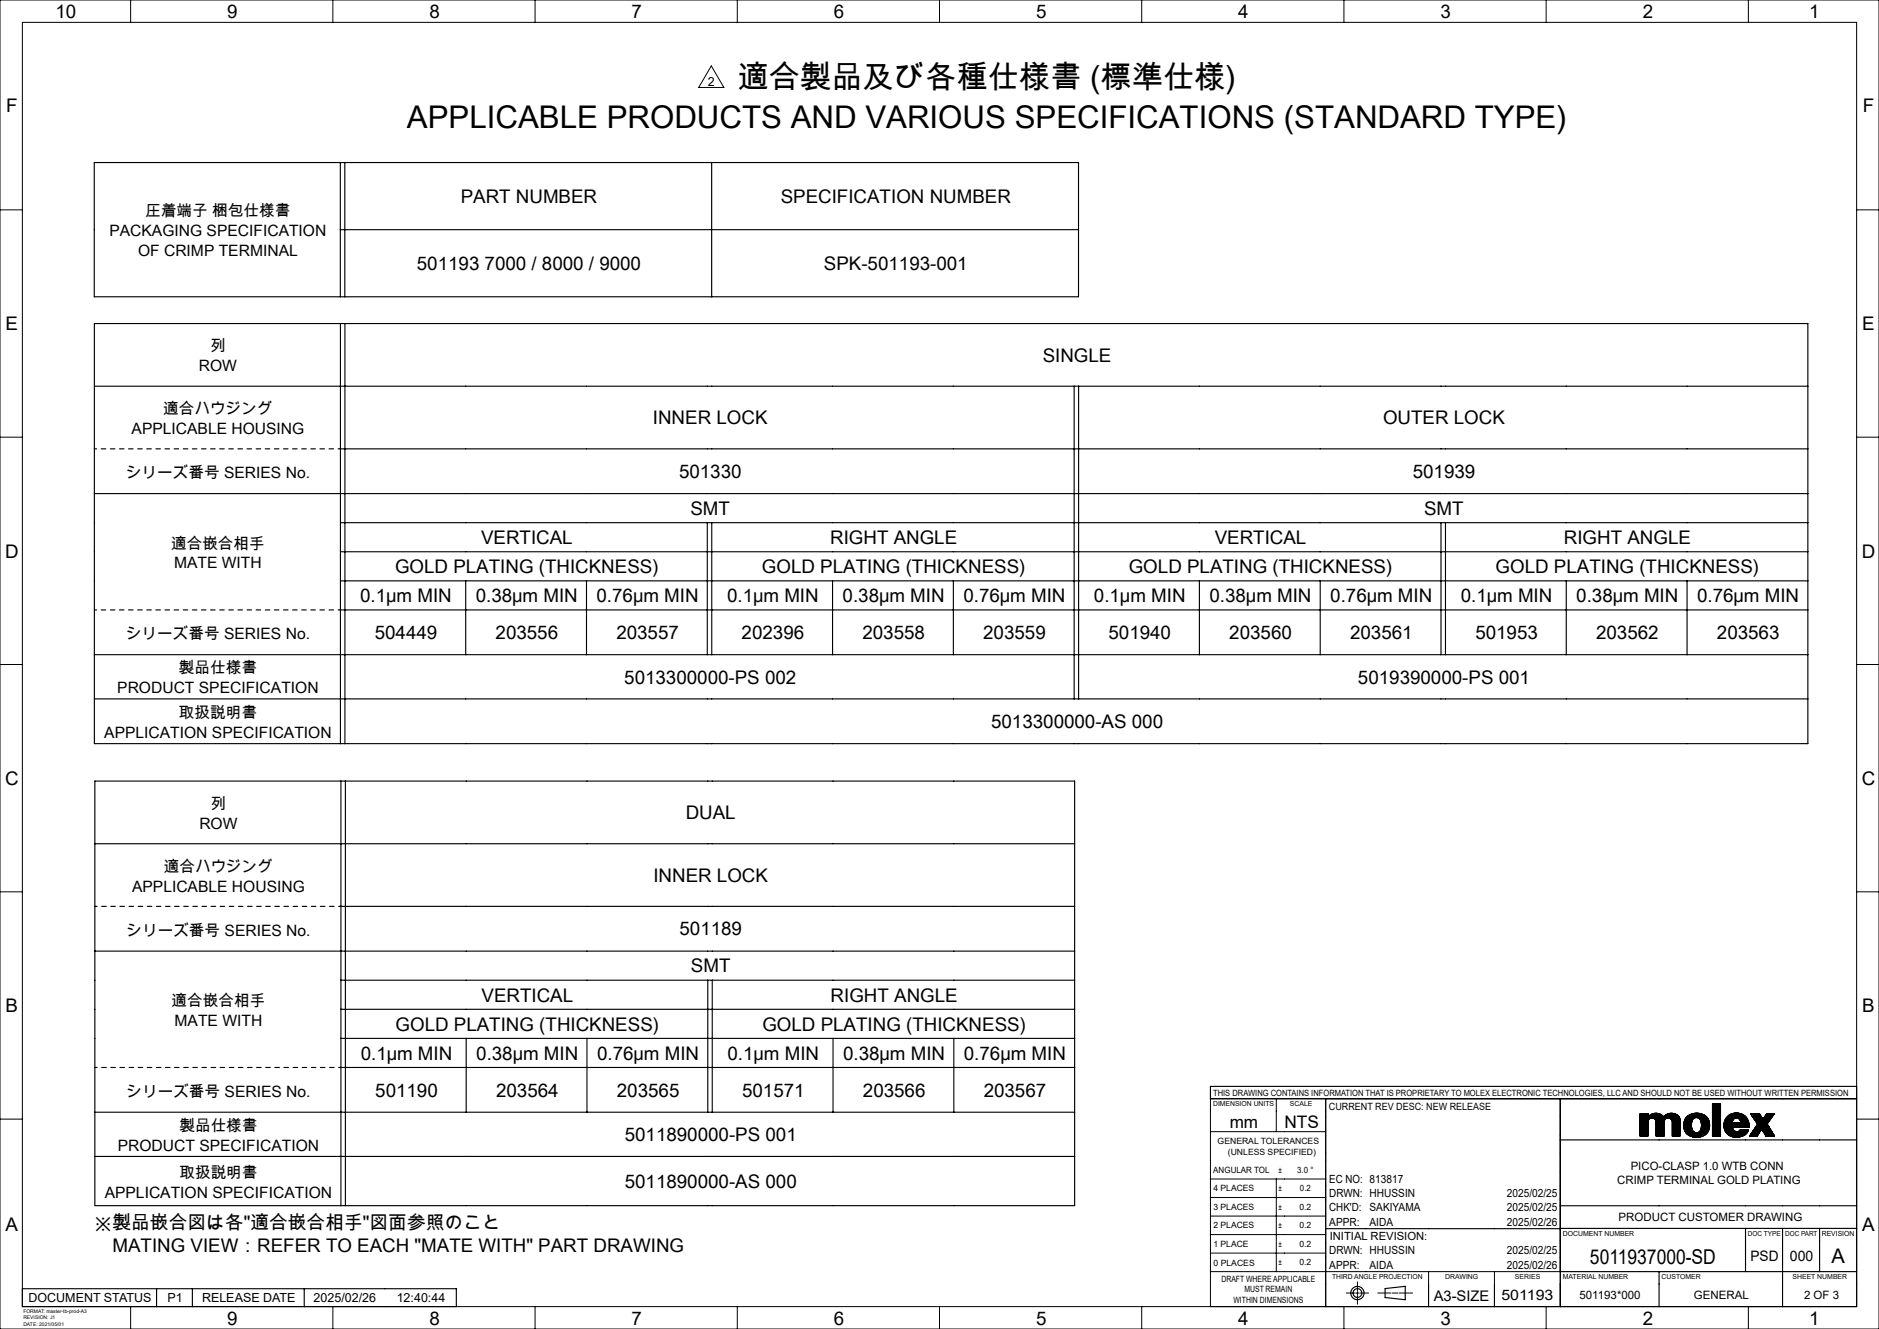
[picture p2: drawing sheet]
<svg xmlns="http://www.w3.org/2000/svg" width="420mm" height="297mm" viewBox="0 0 420 297" stroke-linecap="round" stroke-linejoin="round" font-family="sans-serif">
<g fill="none" stroke="#000" stroke-width=".22">
<path d="M0 0h420v297h-420zM5 5h410v287h-410zM29.2 0v5M74.4 0v5M119.6 0v5M159 14.7l2.8 4.8h-5.6zM164.8 0v5M210 0v5M255.2 0v5M300.4 0v5M345.6 0v5M390.8 0v5"/>
<path d="M0 46.9h5M415 46.9h5M0 97.7h5M415 97.7h5M0 148.5h5M415 148.5h5M0 199.3h5M415 199.3h5M0 250.1h5M270.6 252.9h25.7M285.3 245.5v7.4M366.6 248.9h1.8"/>
<path d="M366.6 248.9v5M366.6 248.9h.1M366.7 248.9l-.1 .1M366.8 248.9l-.2 .2M366.9 248.9l-.3 .3M367 248.9l-.4 .4M367.1 248.9l-.5 .5M367.2 248.9l-.6 .6M367.3 248.9l-.7 .7M367.4 248.9l-.8 .8M367.5 248.9l-.9 .9M367.6 248.9l-1 1"/>
<path d="M367.7 248.9l-1.1 1.1M367.8 248.9l-1.2 1.2M367.9 248.9l-1.3 1.3M368 248.9l-1.4 1.4M368.2 248.9l-1.6 1.6M368.3 248.9l-1.7 1.7M368.4 250.7a.89 .89 0 0 1 .9-.9 .89 .89 0 0 1 .9 .9v3.2M368.4 253.4l-.5 .5M368.4 253.3l-.6 .6M368.4 253.2l-.7 .7M368.4 253.2l-.8 .7M368.4 253l-.9 .9"/>
<path d="M368.4 252.9l-1 1M368.4 252.8l-1.1 1.1M368.4 252.7l-1.2 1.2M368.4 252.6l-1.3 1.3M368.4 252.5l-1.4 1.4M368.4 252.4l-1.5 1.5M368.4 252.3l-1.6 1.6M368.4 252.2l-1.7 1.7M368.4 252.1l-1.8 1.8M368.4 252l-1.8 1.9M368.4 252l-1.8 1.8M368.4 251.9l-1.8 1.8"/>
<path d="M368.4 251.8l-1.8 1.8M368.4 251.7l-1.8 1.8M368.4 251.5l-1.8 1.9M368.4 251.5l-1.8 1.8M368.4 251.4l-1.8 1.8M368.4 251.3l-1.8 1.9M368.4 251.2l-1.8 1.8M368.4 251.1l-1.8 1.8M368.4 251l-1.8 1.8M368.4 250.9l-1.8 1.8M368.4 250.8l-1.8 1.9M368.4 250.8l-1.8 1.8"/>
<path d="M368.4 250.7l-1.8 1.8M368.4 253.8l-.1 .1M368.4 253.7l-.2 .2M368.4 253.6l-.3 .3M368.4 253.5l-.4 .4M368.4 250.7v3.2h-1.8M368.4 248.9v.7a2.29 2.29 0 0 1 3.5 0 2.3 2.3 0 0 1 3.3-.2M368.4 249.5l-1.8 1.8M368.4 249.4l-1.8 1.8M368.4 249.3l-1.8 1.9M368.4 249.3l-1.8 1.8M368.4 249.2l-1.8 1.8"/>
<path d="M368.4 249.1l-1.8 1.8M368.4 249l-1.8 1.8M368.4 248.9l-1.8 1.8M368.4 250.6l-1.8 1.8M368.4 250.5l-1.8 1.8M368.5 250.4l-1.9 1.9M368.5 250.3l-1.9 1.9M368.8 249.2l-2.2 2.2M369 249.1l-2.4 2.4M369.1 249l-2.5 2.5M369.3 248.9l-2.7 2.8M369.4 248.9l-2.8 2.8"/>
<path d="M369.5 248.9l-2.9 2.9M369.7 248.8l-3.1 3.1M369.7 248.8l-3.1 3.2M369.8 248.8l-3.2 3.2M369.9 248.8l-3.3 3.3M370 248.8l-1.2 1.2M370.1 248.8l-1.2 1.1M370.1 250.4l1.3-1.2-1.3 1.3M370.1 248.8l-1.1 1.1M370.2 253.9h1.8M370.2 248.8l-1.1 1.1M370.3 248.8l-1.1 1"/>
<path d="M370.3 248.8l-1 1M370.5 248.8l-1.1 1M370.5 248.8l-1 1.1 1.1-1.1M370.7 248.8l-1.1 1.1M370.7 248.9l-1.1 1M370.8 248.9l-1.1 1.1 1.1-1.1M370.9 248.9l-1.1 1.1 1.1-1.1M371 249l-1.1 1.1M371.1 249l-1.1 1.1 1.1-1.1M371.2 249l-1.2 1.2M371.2 249.1l-1.2 1.1M371.3 249.1l-1.2 1.2"/>
<path d="M371.3 249.1l-1.2 1.3M371.4 249.2l-1.3 1.3M371.5 249.2l-1.3 1.4M371.5 249.3l-1.3 1.3M371.6 249.3l-1.4 1.4M371.6 249.4l-1.4 1.4M371.7 249.4l-1.5 1.5M371.8 249.5l-1.6 1.6M371.8 249.5l-1.6 1.7M372 250.7a.89 .89 0 0 1 .9-.9 .89 .89 0 0 1 .9 .9M372 253.9h.1M372 253.8l-.1 .1"/>
<path d="M372 253.7l-.2 .2M372 253.6l-.3 .3M372 253.5l-.4 .4M372 253.4l-.5 .5M372 253.3l-.6 .6M372 253.1l-.8 .8M372 253l-.9 .9M372 252.9l-1 1M372 252.8l-1.1 1.1M372 252.7l-1.2 1.2M372 252.6l-1.3 1.3M372 252.5l-1.4 1.4"/>
<path d="M372 252.4l-1.5 1.5M372 252.3l-1.6 1.6M372 252.2l-1.7 1.7M372 252.1l-1.8 1.8M372 252l-1.8 1.8M372 251.9l-1.8 1.9M372 251.8l-1.8 1.8M372 251.6l-1.8 1.9M372 251.6l-1.8 1.8M372 251.5l-1.8 1.8M372 251.4l-1.8 1.9M372 251.3l-1.8 1.9"/>
<path d="M372 251.3l-1.8 1.8M372 251.2l-1.8 1.8M372 251.1l-1.8 1.8M372 251l-1.8 1.9M372 250.9l-1.8 1.9M372 250.9l-1.8 1.8M372 250.8l-1.8 1.8M372 250.7l-1.8 1.9M372 250.7v3.2M372 250.6l-1.8 1.9M372 250.5l-1.8 1.9M372 250.5l-1.8 1.8"/>
<path d="M372.2 250.2l-2 2.1M372.3 249.2l-2.1 2.1M372.4 249.1l-2.2 2.3M372.6 249l-2.4 2.4M372.8 248.9l-2.6 2.6M372.9 248.9l-2.7 2.7M373 248.9l-2.8 2.8M373.1 248.8l-2.9 3M373.2 248.8l-3 3M373.3 248.8l-3.1 3.1M373.4 248.8l-3.2 3.2M373.5 248.8l-3.3 3.3"/>
<path d="M373.6 250.1l1.1-1-1.1 1.1M373.7 248.8l-1.3 1.2M373.7 248.8l-1.1 1.1M373.8 248.8l-1.1 1.1M373.8 251.8l1.7-1.7-1.7 1.8M373.8 251l1.5-1.4-1.5 1.6M373.8 253.9h1.7M373.8 250.7v3.2M373.8 248.8l-1 1M373.9 248.8l-1.1 1M374 248.8l-1.1 1M374 248.8l-1 1"/>
<path d="M374.1 248.8l-1 1.1M374.2 248.9l-1 1 1-1M374.3 248.9l-1.1 1M374.4 248.9l-1 1.1 1-1.1M374.5 249l-1.1 1M374.5 249l-1 1M374.6 249l-1.1 1.1M374.7 249.1l-1.1 1.1M374.8 249.1l-1.1 1.2 1.1-1.2M374.9 249.2l-1.2 1.2M375 249.2l-1.3 1.3M375 249.3l-1.2 1.2"/>
<path d="M375.1 249.3l-1.3 1.3M375.1 249.4l-1.3 1.3M375.2 249.4l.3 .8v3.7M375.2 249.4l-1.4 1.4M375.2 249.4l-1.4 1.5M375.3 249.5l-1.5 1.5M375.4 249.6l-1.6 1.6M375.4 249.7l-1.6 1.6M375.4 249.7l-1.6 1.7M375.4 249.8l-1.6 1.7M375.5 249.8l-1.7 1.7M375.5 249.9l-1.7 1.7"/>
<path d="M375.5 250l-1.7 1.7M375.5 253.9h.1M375.5 253.8l-.1 .1M375.5 253.7l-.1 .2M375.5 253.7l-.2 .2M375.5 253.6l-.3 .3M375.5 253.5l-.4 .4M375.5 253.4l-.4 .5M375.5 253.3l-.5 .6M375.5 253.3l-.6 .6M375.5 253.2l-.7 .7M375.5 253.1l-.8 .8"/>
<path d="M375.5 253l-.8 .9M375.5 253l-.9 .9M375.5 252.9l-1 1M375.5 252.8l-1.1 1.1M375.5 252.7l-1.1 1.2M375.5 252.7l-1.2 1.2M375.5 252.5l-1.3 1.4M375.5 252.5l-1.4 1.4M375.5 252.4l-1.4 1.5M375.5 252.3l-1.6 1.6M375.5 252.2l-1.6 1.7M375.5 252.2l-1.7 1.7"/>
<path d="M375.5 252.1l-1.7 1.8M375.5 252l-1.7 1.7M375.5 251.9l-1.7 1.8M375.5 251.8l-1.7 1.8M375.5 251.8l-1.7 1.7M375.5 251.7l-1.7 1.7M375.5 251.6l-1.7 1.8M375.5 251.5l-1.7 1.8M375.5 251.5l-1.7 1.7M375.5 251.3l-1.7 1.8M375.5 251.3l-1.7 1.7M375.5 251.2l-1.7 1.8"/>
<path d="M375.5 251.1l-1.7 1.8M375.5 251l-1.7 1.8M375.5 251l-1.7 1.7M375.5 250.9l-1.7 1.8M375.5 250.8l-1.7 1.8M375.5 250.7l-1.7 1.8M375.5 250.7l-1.7 1.7M375.5 250.6l-1.7 1.8M375.5 250.5l-1.7 1.7M375.5 250.4l-1.7 1.8M375.5 250.3l-1.7 1.8M375.5 250.3l-1.7 1.7"/>
<path d="M375.5 250.2l-1.7 1.7M376.7 252.9l.6 .7M377.2 249.4l-.3 .4M377.4 249.3l-.7 .7M377.5 249.2l-.8 .9M377.7 249.1l-1.1 1.1M377.9 249l-1.4 1.4M378 249l-1.5 1.5M378.1 251.5l-1.4 1.4M378.1 251.4l-1.4 1.4M378.1 251.3l-1.5 1.5M378.1 249l-1.6 1.6"/>
<path d="M378.1 251.6l-1.4 1.4M378.1 251.2l-1.5 1.6M378.1 251.7l-1.3 1.4 1.3-1.3M378.1 251.2l-1.5 1.5M378.1 251.1l-1.5 1.5M378.1 251.9l-1.3 1.2M378.1 251.9l-1.2 1.3M378.1 251l-1.6 1.6M378.1 252l-1.2 1.3 1.2-1.2M378.1 250.9l-1.6 1.6M378.2 250.8l-1.7 1.7M378.2 252.1l-1.2 1.2"/>
<path d="M378.2 252.2l-1.2 1.2M378.2 252.3l-1.1 1.1M378.2 250.6l-1.7 1.8M378.2 250.6l-1.8 1.7M378.3 250.5l-1.9 1.8M378.3 248.9l-1.9 1.9M378.3 252.5l-1.2 1M378.3 252.5l-1.1 1.1M378.3 252.6l-1 1M378.3 250.3l-1.9 1.9M378.3 252.6l-.9 1M378.4 252.7l-1 1"/>
<path d="M378.4 252.8l-.9 .9M378.4 248.9l-2 2M378.5 252.8l-1 .9M378.5 252.9l-.8 .9 .9-.9M378.6 248.8l-2.2 2.2M378.6 250a1.13 1.13 0 0 1 1.3 0 1.13 1.13 0 0 1 .4 1.2v.5a1.1 1.1 0 0 1-.6 1.3 1.1 1.1 0 0 1-1.4-.5l-.2-1.3 .2-.8zM378.7 248.8l-2.4 2.3M378.7 253l-.9 .9 .9-.9-1 .8M378.7 248.8l-2.4 2.4M378.8 253l-.9 .9M378.8 253.1l-.8 .8M378.9 248.8l-2.6 2.5"/>
<path d="M378.9 253.1l-.9 .9M378.9 248.8l-2.6 2.6M379 253.1l-1 .9M379 248.8l-2.7 2.6M379 253.1l-.9 .9M379.1 253.1l-.9 .9M379.1 248.8l-2.8 2.8M379.2 253.1l-1 .9M379.2 248.8l-2.9 2.8M379.2 253.1l-.9 1M379.2 248.8l-2.9 2.9M379.3 253.1l-.9 1"/>
<path d="M379.4 248.8l-3.1 3M379.4 253.1l-1 1M379.5 248.8l-3.1 3.1M379.5 253.1l-1 1M379.6 248.8l-3.2 3.2M379.6 253l-1 1.1M379.7 248.8l-3.3 3.3M379.8 252.9l-1.2 1.2M379.8 250l1-.9-.9 .9M379.8 248.8l-1.1 1.1M379.9 248.8l-1 1M379.9 248.8l-.9 1"/>
<path d="M380 248.9l-.9 .9M380.1 248.9l-.9 .9M380.1 248.9l-.8 .9M380.2 252.3l1.8-1.8-1.9 2M380.2 248.9l-.9 .9M380.3 248.9l-.9 .9M380.3 248.9l-.8 .9 .9-.8M380.5 249l-.9 .8M380.5 249l-.9 .9M380.6 249l-.9 .9M380.6 249l-.8 1 .9-.9M380.8 249.1l-.9 1"/>
<path d="M380.9 249.2l-.9 .9M380.9 249.2l-.9 1 1-1M381.1 249.3l-1 1M381.1 249.3l-1 1.1M381.1 249.3a2.97 2.97 0 0 0-4.8 2.2l.4 1.4M381.1 253.6a3.5 3.5 0 0 1-3.8 0M381.1 249.3l.7 .7M381.2 249.3l-1.1 1.1M381.2 249.4l-1 1.1 1.1-1.1M381.3 249.4l-1.1 1.2M381.4 249.6l-1.2 1.1M381.5 249.6l-1.3 1.3"/>
<path d="M381.5 249.6l-1.2 1.3M381.6 249.7l-1.3 1.3M381.6 249.7l-1.3 1.4M381.6 249.8l-1.3 1.3M381.7 249.8l-1.4 1.4M381.7 249.8l-1.4 1.5M381.7 253l-.6 .6M381.7 249.9l-1.4 1.4M381.8 250l-1.5 1.4M381.8 250l-1.5 1.5M381.8 252.9l-.7 .7M381.8 250l.4 1.5-.4 1.4"/>
<path d="M381.8 252.9l-.8 .8M381.8 250.1l-1.5 1.5M381.8 250.1l-1.5 1.6M381.9 252.8l-1 1M381.9 250.2l-1.6 1.6M381.9 250.2l-1.6 1.7M381.9 252.7l-1.2 1.1M381.9 250.3l-1.6 1.6M381.9 250.3l-1.7 1.8M382 250.4l-1.8 1.7M382 250.5l-1.8 1.7M382 252.5l-1.5 1.4"/>
<path d="M382 252.4l-1.6 1.6M382 252.3l-1.7 1.7M382 250.6l-1.9 2M382.1 250.7l-2.1 2.1M382.1 250.7l-3.4 3.4M382.1 252.1l-1.9 2M382.1 250.8l-3.3 3.4M382.1 250.9l-3.3 3.3M382.1 252.1l-2 2M382.1 250.9l-3.2 3.3M382.1 252l-2.1 2.1M382.1 251l-3.1 3.2"/>
<path d="M382.1 251.9l-2.2 2.2M382.1 251.1l-3.1 3.1M382.1 251.1l-3 3.1M382.1 251.8l-2.3 2.3M382.1 251.7l-2.4 2.5M382.1 251.2l-2.9 3M382.2 251.3l-2.9 2.9M382.2 251.6l-2.6 2.6M382.2 251.5l-2.7 2.7M382.2 251.5l-2.8 2.7M382.2 251.4l-2.9 2.8M382.8 246.7h1.8"/>
<path d="M382.8 246.7v7.2M382.8 246.7h.1M382.9 246.7l-.1 .2M383 246.7l-.2 .2M383.1 246.7l-.3 .3M383.2 246.7l-.4 .4M383.2 246.7l-.4 .5M383.3 246.7l-.5 .5M383.4 246.7l-.6 .6M383.5 246.7l-.7 .7M383.5 246.7l-.7 .8M383.6 246.7l-.8 .9"/>
<path d="M383.7 246.7l-.9 .9M383.8 246.7l-1 1M383.8 246.7l-1 1.1M383.9 246.7l-1.1 1.2M384 246.7l-1.2 1.2M384.1 246.7l-1.3 1.3M384.2 246.7l-1.4 1.4M384.2 246.7l-1.4 1.5M384.3 246.7l-1.5 1.5M384.4 246.7l-1.6 1.6M384.5 246.7l-1.7 1.7M384.5 246.7l-1.7 1.8"/>
<path d="M384.6 251l-1.8 1.8M384.6 250.9l-1.8 1.9M384.6 250.8l-1.8 1.9M384.6 250.8l-1.8 1.8M384.6 250.7l-1.8 1.8M384.6 250.6l-1.8 1.8M384.6 250.5l-1.8 1.9M384.6 250.4l-1.8 1.9M384.6 250.4l-1.8 1.8M384.6 250.3l-1.8 1.8M384.6 250.2l-1.8 1.9M384.6 250.1l-1.8 1.8"/>
<path d="M384.6 249.9l-1.8 1.9M384.6 249.9l-1.8 1.8M384.6 249.8l-1.8 1.8M384.6 249.6l-1.8 1.9M384.6 249.6l-1.8 1.8M384.6 249.5l-1.8 1.8M384.6 249.4l-1.8 1.9M384.6 249.3l-1.8 1.9M384.6 249.3l-1.8 1.8M384.6 249.2l-1.8 1.8M384.6 249.1l-1.8 1.8M384.6 249l-1.8 1.9"/>
<path d="M384.6 248.9l-1.8 1.9M384.6 248.9l-1.8 1.8M384.6 248.8l-1.8 1.8M384.6 248.7l-1.8 1.9M384.6 248.6l-1.8 1.8M384.6 248.4l-1.8 1.9M384.6 248.4l-1.8 1.8M384.6 248.3l-1.8 1.8M384.6 248.2l-1.8 1.9M384.6 248.1l-1.8 1.9M384.6 248.1l-1.8 1.8M384.6 248l-1.8 1.8"/>
<path d="M384.6 247.9l-1.8 1.8M384.6 247.8l-1.8 1.9M384.6 247.8l-1.8 1.8M384.6 247.7l-1.8 1.8M384.6 247.6l-1.8 1.8M384.6 247.5l-1.8 1.9M384.6 247.4l-1.8 1.9M384.6 247.4l-1.8 1.8M384.6 247.3l-1.8 1.8M384.6 247.2l-1.8 1.9M384.6 247.1l-1.8 1.8M384.6 246.9l-1.8 1.9"/>
<path d="M384.6 246.9l-1.8 1.8M384.6 246.8l-1.8 1.8M384.6 246.7l-1.8 1.9M384.6 246.7v7.2h-1.8M384.6 253.8l-.1 .1M384.6 253.7l-.2 .2M384.6 253.6l-.3 .3M384.6 253.5l-.4 .4M384.6 253.3l-.5 .6M384.6 253.3l-.6 .6M384.6 253.2l-.7 .7M384.6 253.1l-.8 .8"/>
<path d="M384.6 253l-.8 .9M384.6 253l-.9 .9M384.6 252.9l-1 1M384.6 252.8l-1.1 1.1M384.6 252.6l-1.3 1.3M384.6 252.5l-1.4 1.4M384.6 252.4l-1.5 1.5M384.6 252.3l-1.6 1.6M384.6 252.2l-1.7 1.7M384.6 252.1l-1.8 1.8M384.6 252l-1.8 1.9M384.6 251.9l-1.8 1.9"/>
<path d="M384.6 251.9l-1.8 1.8M384.6 251.8l-1.8 1.8M384.6 251.7l-1.8 1.9M384.6 251.6l-1.8 1.9M384.6 251.6l-1.8 1.8M384.6 251.5l-1.8 1.8M384.6 251.4l-1.8 1.9M384.6 251.3l-1.8 1.8M384.6 251.1l-1.8 1.9M384.6 251.1l-1.8 1.8M385.3 251.8l.4 1.1M385.5 250.3l-.2 1.5"/>
<path d="M386.4 249.2l-.6 .6M386.5 253.7l1.1-1-1.1 1M386.7 253.9l1.1-1.1-1 1.1M386.7 249l-1.1 1.1M386.9 249l-1.3 1.3M386.9 253.9l1.1-1-1.1 1M387 248.9l-1.5 1.5M387 248.9a2.89 2.89 0 0 1 4 3h-3.7a.92 .92 0 0 0 .6 .9 .92 .92 0 0 0 1.1-.4h1.9M387 248.9l-1 .7-.5 .7M387.1 248.9l-1.6 1.6M387.2 248.8l-1.7 1.8M387.3 250.8l-1.8 1.8"/>
<path d="M387.3 250.7l-1.8 1.8 1.8-1.7M387.3 250.6l-1.8 1.8M387.3 252.1l-1.3 1.2M387.3 250.5l-1.8 1.9M387.3 252.1l-1.2 1.3M387.3 248.8l-1.9 1.9M387.3 252.2l-1.2 1.2M387.3 252.3l-1.1 1.2M387.4 252.3l-1.2 1.2M387.4 250.3l-2 2M387.4 250.9l-1.8 1.8 1.8-1.8M387.4 252.5l-1.2 1"/>
<path d="M387.5 248.8l-2.1 2.1M387.5 252.5l-1.1 1.2M387.5 250.9l-1.9 1.9M387.5 252.6l-1.1 1.1M387.5 248.8l-2.1 2.2M387.6 250.9l-2 1.9M387.6 250.1a.9 .9 0 0 1 1-.1 .9 .9 0 0 1 .5 .9h-1.8zM387.6 248.8l-2.2 2.2M387.6 252.7l-1 1.1M387.7 250.9l-2 2M387.7 252.7l-1.1 1.1M387.7 248.8l-2.4 2.3"/>
<path d="M387.8 252.8l-1.2 1M387.8 250.9l-2.1 2.1M387.8 248.7l-2.5 2.5M387.9 248.7l-2.6 2.6M387.9 252.8l-1.1 1.1M387.9 250.9l-2.1 2.1M387.9 248.7l-2.6 2.7M388 250.9l-2.2 2.2 2.2-2.2M388.1 248.7l-2.8 2.8M388.1 252.9l-1.1 1.1M388.2 252.9l-1.1 1.1M388.2 250.9l-2.3 2.3"/>
<path d="M388.2 248.7l-2.9 2.9M388.3 250.9l-2.4 2.3M388.3 248.7l-3 3M388.3 252.9l-1.2 1.1M388.4 248.7l-3.1 3.1M388.4 251.9l2.1-2-2.1 2M388.4 250.9l-2.4 2.4 1.3-1.3M388.4 252.9l-1.2 1.2M388.5 250.9l-1.1 1M388.5 250.9l-1 1M388.5 248.8l-3.2 3.1M388.6 248.8l-3.2 3.2"/>
<path d="M388.6 250.9l-1.1 1M388.7 250.9l-1 1M388.7 248.8l-3.3 3.3M388.7 252.7l-1.4 1.4 1.2-1.2M388.8 250.9l-1.1 1M388.8 248.8l-3.4 3.4M388.8 250.2l1-1-.9 1M388.9 250.9l-1.1 1M388.9 248.8l-1.2 1.2M388.9 250.9l-1 1M389 250.4l1-1-1 1M389 248.8l-1.1 1.1"/>
<path d="M389 251.9l1.7-1.6-1.7 1.6M389 250.9l-1 1M389 248.9l-1 1M389 252.4l-.1 .2M389 250.6l1.2-1.1-1.1 1.2M389.1 250.8l1.2-1.2-2.3 2.3M389.1 252.4l-1.7 1.7M389.1 248.9l-1 1M389.1 252.4l-1.6 1.7M389.2 248.9l-1 1M389.2 248.9l-.9 1M389.3 252.4l-1.8 1.7"/>
<path d="M389.3 248.9l-1 1M389.3 252.4l-1.7 1.7M389.3 249l-.8 .9 .9-.9M389.4 252.4l-1.7 1.7M389.4 249l-.9 .9M389.5 249l-1 .9M389.5 252.4l-1.7 1.7M389.5 249.1l-.9 .9M389.6 252.4l-1.7 1.7M389.6 249.1l-.9 .9M389.7 249.1l-1 .9M389.7 249.1l-.9 1"/>
<path d="M389.7 249.2l-.9 .9M389.7 252.4l-1.7 1.7M389.8 252.4l-1.7 1.7M389.9 252.4l-1.7 1.7M389.9 249.3l-1 .9M389.9 249.3l-1 1M390 252.4l-1.7 1.7M390.1 249.4l-1.1 1.1M390.1 249.5l-1.1 1M390.1 252.4l-1.7 1.7M390.2 252.4l-1.7 1.7M390.2 249.6l-1.1 1.1"/>
<path d="M390.3 252.4l-1.8 1.7M390.3 249.7l-2.2 2.2M390.3 252.4l-1.6 1.7M390.4 249.7l-2.2 2.2M390.4 249.8l-2.1 2.1M390.4 252.4l-1.7 1.7M390.4 251.9l.6-.5-.5 .5M390.5 249.9l-2 2M390.5 249.9l-1.9 2M390.5 252.4l-1.7 1.7M390.6 250l-1.9 1.9M390.6 250.1l-1.9 1.8"/>
<path d="M390.6 252.4l-1.6 1.7M390.6 250.1l-1.8 1.8M390.6 250.2l-1.7 1.7M390.6 253l-.7 .7M390.6 252.4l-1.6 1.6M390.7 252.9l-.9 .9M390.7 250.3l-1.5 1.6M390.7 250.4l-1.5 1.5M390.7 250.4l-1.4 1.5M390.8 252.8l-1.1 1M390.8 252.4l-1.7 1.6M390.8 250.5l-1.4 1.4"/>
<path d="M390.8 250.6l-1.3 1.3M390.8 252.6l-1.3 1.3M390.8 252.4l-1.5 1.6M390.8 250.7l-1.2 1.2M390.8 252.5l-1.4 1.4M390.9 252.4a2.96 2.96 0 0 1-4.5 1.2l-.7-.7M390.9 250.7l-1.2 1.2M390.9 250.8l-1.1 1.1M390.9 250.9l-1 1M390.9 251l-.9 .9M390.9 251.1l-.8 .8M390.9 251.1l-.7 .8"/>
<path d="M391 251.2l-.8 .7M391 251.3l-.6 .6M391 251.4l-.5 .5M391 251.5l-.3 .4M391 251.6l-.3 .3M391 251.7l-.2 .2M391 251.8v.1M391 251.8l-.1 .1M391 253.9h1.8M391.3 248.9h2M391.3 248.9l1.5 2.3M391.3 248.9h.1"/>
<path d="M391.4 248.9l-.1 .1M391.5 248.9l-.1 .1M391.6 248.9l-.2 .2M391.7 248.9l-.3 .2M391.7 248.9l-.2 .3M391.9 248.9l-.4 .3M391.9 248.9l-.3 .4 .4-.4M392.1 248.9l-.5 .5 .6-.5M392.2 248.9l-.5 .6M392.3 250.3l1.2-1.1-1.2 1.2M392.3 248.9l-.6 .6M392.4 248.9l-.7 .7"/>
<path d="M392.5 248.9l-.7 .7M392.6 250.8l1.1-1.2-1.1 1.2M392.6 248.9l-.8 .8M392.6 250.9l1.2-1.2-1.1 1.2M392.6 248.9l-.7 .8 .8-.8M392.8 253.9l1-1.6 .9 1.6M392.8 253.8v.1M392.8 248.9l-.9 .9M392.8 251.2l1.2-1.1-1.3 1.3M392.8 251.2l-1.8 2.7M392.9 248.9l-1 .9M392.9 253.7l-.2 .2"/>
<path d="M392.9 248.9l-1 1M393 253.5l-.3 .4M393.1 248.9l-1.1 1.1M393.1 253.4l-.5 .5M393.2 248.9l-1.2 1.1M393.3 248.9l.7 1.2 .9-1.2M393.3 248.9l-1.2 1.2 1.2-1.2M393.3 253.1l-.8 .8M393.3 249l-1.2 1.2M393.4 249l-1.2 1.2M393.4 249l-1.2 1.3 1.2-1.2M393.4 252.9l-1 1"/>
<path d="M393.5 252.7l-1.1 1.2M393.5 249.3l-1.2 1.2M393.5 249.3l-1.1 1.2M393.6 249.3l-1.2 1.3M393.6 252.6l-1.3 1.3M393.6 249.4l-1.2 1.2M393.6 249.5l-1.1 1.1M393.7 249.5l-1.2 1.2M393.7 249.6l-1.2 1.1M393.8 249.8l-1.1 1.2M393.9 249.9l-1.2 1.1M393.9 249.9l-1.2 1.2"/>
<path d="M393.9 249.9l-1.1 1.2M394 250l-1.2 1.2M394.1 252.7l1.2-1.1-1.2 1.2M394.1 252.9l1.2-1.2-1.2 1.2M394.3 253.2l1.2-1.2-1.1 1.3M394.4 253.3l1.2-1.1-1.2 1.1M394.6 253.6l1.2-1.1-1.2 1.2M394.7 253.9h2M394.9 248.9h1.7l-1.6 2.3M394.9 248.9v.1M395 248.9l-.3 .3M395 251.2l1.7 2.7"/>
<path d="M395 251.2l-1.2 1.2M395 251.2l-1.1 1.2M395 248.9l-.4 .5M395.1 251.3l-1.2 1.1M395.1 251.3l-1.2 1.2M395.1 248.9l-.7 .7M395.1 251.4l-1.2 1.2M395.1 251.4l-1.1 1.2M395.2 248.9l-.9 .8M395.2 251.4l-1.2 1.3M395.2 251.5l-1.2 1.2M395.2 248.9l-1 1"/>
<path d="M395.3 250.8l-3.1 3.1M395.3 248.9l-2.8 2.8M395.3 251.7l-1.1 1.3M395.4 251.8l-1.2 1.2 1.2-1.1M395.4 248.9l-3 3M395.4 251.9l-1.1 1.3 1.2-1.2M395.4 250.6l-3.3 3.3M395.5 248.9l-3.2 3.2M395.6 250.4l-3.5 3.5M395.6 248.9l-3.6 3.6M395.6 252.2l-1.1 1.2M395.6 248.9l-3.7 3.7"/>
<path d="M395.7 252.3l-1.2 1.2M395.7 248.9l-3.9 3.9M395.7 252.3l-1.2 1.3M395.8 252.4l-1.2 1.2M395.8 248.9l-4.3 4.3M395.8 252.5l-1.1 1.3M395.9 250l-3.9 3.9M395.9 252.6l-1.2 1.2 1.2-1.2M395.9 248.9l-4.5 4.5M395.9 252.7l-1.2 1.2M395.9 248.9l-4.6 4.6M396 252.7l-1.2 1.2"/>
<path d="M396 252.8l-1.1 1.1M396 249.8l-4.1 4.1M396.1 252.9l-1 1M396.1 248.9l-5 5M396.1 253l-.9 .9M396.1 249.6l-4.3 4.3M396.1 253.9l.4-.3-.3 .3M396.1 253l-.8 .9M396.2 253.1l-.8 .8M396.2 248.9l-5 5M396.2 253.2l-.7 .7M396.3 253.2l-.7 .7"/>
<path d="M396.3 253.3l-.6 .6M396.3 248.9l-5.1 5M396.3 253.9l.3-.2-.2 .2M396.3 253.3l-.5 .6M396.3 253.4l-.5 .5M396.4 248.9l-5 5M396.4 253.4l-.5 .5M396.4 249.2l-4.7 4.7M396.4 253.5l-.4 .4M396.4 253.5l-.3 .4M396.5 253.6l-.2 .3M396.5 248.9l-5 5"/>
<path d="M396.6 249l-4.9 4.9M396.6 253.8l-.2 .1M396.6 253.8l-.1 .1M396.6 248.9l-5 5M396.6 253.8v.1M396.6 253.9h.1M415 250.1h5M270.6 263.5h25.7M270.6 267.6h25.7M270.6 271.8h25.7M270.6 275.9h25.7M285.3 263.5v20.7"/>
<path d="M29.2 292v5M74.4 292v5M119.6 292v5M164.8 292v5M210 292v5M255.2 292v5M270.6 292v-46.5h25.7v46.5M270.6 284.2h78.2v2.7M270.6 280h25.7M300.4 292v5M300.9 289h2M303.1 289h.7"/>
<path d="M303.4 286.5v1.9M303.4 288.6v.7M303.4 289.5v2M304 289h1.9M308 289h2.9M311.2 289h1.3M312.8 289h3M319.3 284.2v2.7M334 284.2v2.7M345.6 292v5M390.8 292v5"/>
</g>
<g fill="none" stroke="#000" stroke-width=".25">
<path d="M21.1 36.3h220v30h-220zM76.1 36.3v30M77.1 36.3v30M159.1 36.3v30M76.1 51.3h165M21.1 72.3h383v93.9h-383zM76.1 72.3v93.9M77.1 72.3v93.9M21.1 86.3h383M240.1 86.3v69.9M241.1 86.3v69.9M21.1 100.3h.5"/>
<path d="M21.1 110.3h383M22.6 100.3h1M24.7 100.3h1M26.7 100.3h1M28.7 100.3h1.1M30.8 100.3h1M32.8 100.3h1M34.8 100.3h1.1M36.9 100.3h1M38.9 100.3h1M41 100.3h1M43 100.3h1"/>
<path d="M45 100.3h1M47.1 100.3h1M49.1 100.3h1M51.1 100.3h1.1M53.2 100.3h1M55.2 100.3h1M57.3 100.3h1M59.3 100.3h1M61.3 100.3h1M63.4 100.3h1M65.4 100.3h1M67.4 100.3h1.1"/>
<path d="M69.5 100.3h1M71.5 100.3h1M73.5 100.3h1.1M75.6 100.3h328.5M76.1 116.8h328M158.1 116.8v29.5M159.1 116.8v29.5M322.1 116.8v29.5M323.1 116.8v29.5M21.1 136.3h.5M22.6 136.3h1M24.7 136.3h1"/>
<path d="M26.7 136.3h1M28.7 136.3h1.1M30.8 136.3h1M32.8 136.3h1M34.8 136.3h1.1M36.9 136.3h1M38.9 136.3h1M41 136.3h1M43 136.3h1M45 136.3h1M47.1 136.3h1M49.1 136.3h1"/>
<path d="M51.1 136.3h1.1M53.2 136.3h1M55.2 136.3h1M57.3 136.3h1M59.3 136.3h1M61.3 136.3h1M63.4 136.3h1M65.4 136.3h1M67.4 136.3h1.1M69.5 136.3h1M71.5 136.3h1M73.5 136.3h1.1"/>
<path d="M75.6 136.3h328.5M76.1 123.3h328M76.1 129.8h328M104.1 129.8v16.5M131.1 129.8v16.5M186.1 129.8v16.5M213.1 129.8v16.5M268.1 129.8v16.5M295.1 129.8v16.5M350.1 129.8v16.5M377.1 129.8v16.5M21.1 146.3h383"/>
<path d="M21.1 156.2h383M21.2 174.6h219v94.8h-219zM76.2 174.6v94.8M77.2 174.6v94.8M21.2 188.6h219M21.2 202.6h.5M21.2 212.6h219M22.7 202.6h1M24.8 202.6h1M26.8 202.6h1M28.8 202.6h1.1M30.9 202.6h1"/>
<path d="M32.9 202.6h1M35 202.6h1M37 202.6h1M39 202.6h1M41.1 202.6h1M43.1 202.6h1M45.1 202.6h1.1M47.2 202.6h1M49.2 202.6h1M51.2 202.6h1.1M53.3 202.6h1M55.3 202.6h1"/>
<path d="M57.4 202.6h1M59.4 202.6h1M61.4 202.6h1.1M63.5 202.6h1M65.5 202.6h1M67.5 202.6h1.1M69.6 202.6h1M71.6 202.6h1M73.7 202.6h1M75.7 202.6h164.5M76.2 219.1h164M158.2 219.1v29.5"/>
<path d="M159.2 219.1v29.5M21.2 238.6h.5M22.7 238.6h1M24.8 238.6h1M26.8 238.6h1M28.8 238.6h1.1M30.9 238.6h1M32.9 238.6h1M35 238.6h1M37 238.6h1M39 238.6h1M41.1 238.6h1"/>
<path d="M43.1 238.6h1M45.1 238.6h1.1M47.2 238.6h1M49.2 238.6h1M51.2 238.6h1.1M53.3 238.6h1M55.3 238.6h1M57.4 238.6h1M59.4 238.6h1M61.4 238.6h1.1M63.5 238.6h1M65.5 238.6h1"/>
<path d="M67.5 238.6h1.1M69.6 238.6h1M71.6 238.6h1M73.7 238.6h1M75.7 238.6h164.5M76.2 225.6h164M76.2 232.1h164M104.2 232.1v16.5M131.2 232.1v16.5M186.2 232.1v16.5M213.2 232.1v16.5M21.2 248.6h219"/>
<path d="M21.2 258.4h219M296.3 245.5v38.7M348.8 254.7h66.2M348.8 245.5v46.5M415 245.5h-144.4v-2.7h144.4v49.2h-118.7v-5.1M296.3 274.6h52.5M348.8 269.5h66.2M348.8 274.5h66.2M390.2 274.5v9.7M398.4 274.5v17.5M406.7 274.5v9.7M5 288h97v4h-97z"/>
<path d="M35 288v4M43 288v4M68 288v4M309.6 288l4.5-.5v3l-4.5-.5zM319.3 286.9v5.1M334 286.9v5.1M348.8 284.2h66.2M370.8 284.2v7.8"/>
<circle cx="303.4" cy="289" r="1.5"/>
<circle cx="303.4" cy="289" r="1"/>
</g>
<g font-size="7">
<text x="164.9" y="19.7">適合製品及び各種仕様書 (標準仕様)</text>
<text x="91" y="28.5">APPLICABLE PRODUCTS AND VARIOUS SPECIFICATIONS (STANDARD TYPE)</text>
</g>
<text font-size="4.6" x="355.4" y="282.4">5011937000-SD</text>
<text font-size="4.5" x="409.4" y="282.3">A</text>
<g font-size="4.2">
<text x="12.4" y="4">10</text>
<text x="50.8" y="4">9</text>
<text x="96" y="4">8</text>
<text x="141.2" y="4">7</text>
<text x="186.4" y="4">6</text>
<text x="231.6" y="4">5</text>
<text x="276.8" y="4">4</text>
<text x="322" y="4">3</text>
<text x="367.2" y="4">2</text>
<text x="404.4" y="4">1</text>
<text x="1.4" y="25">F</text>
<text x="416.4" y="25">F</text>
<text x="103" y="45.3">PART NUMBER</text>
<text x="174.5" y="45.3">SPECIFICATION NUMBER</text>
<text x="93.2" y="60.3">501193 7000 / 8000 / 9000</text>
<text x="184.2" y="60.3">SPK-501193-001</text>
<text x="1.3" y="73.8">E</text>
<text x="416.3" y="73.8">E</text>
<text x="233.1" y="80.8">SINGLE</text>
<text x="145.9" y="94.8">INNER LOCK</text>
<text x="309.1" y="94.8">OUTER LOCK</text>
<text x="151.8" y="106.8">501330</text>
<text x="315.8" y="106.8">501939</text>
<text x="154.3" y="115.1">SMT</text>
<text x="318.3" y="115.1">SMT</text>
<text x="1.1" y="124.6">D</text>
<text x="107.5" y="121.6">VERTICAL</text>
<text x="185.6" y="121.6">RIGHT ANGLE</text>
<text x="271.5" y="121.6">VERTICAL</text>
<text x="349.6" y="121.6">RIGHT ANGLE</text>
<text x="416.1" y="124.6">D</text>
<text x="88.3" y="128.1">GOLD PLATING (THICKNESS)</text>
<text x="170.3" y="128.1">GOLD PLATING (THICKNESS)</text>
<text x="252.3" y="128.1">GOLD PLATING (THICKNESS)</text>
<text x="334.3" y="128.1">GOLD PLATING (THICKNESS)</text>
<text x="80.5" y="134.6">0.1μm MIN</text>
<text x="106.3" y="134.6">0.38μm MIN</text>
<text x="133.3" y="134.6">0.76μm MIN</text>
<text x="162.5" y="134.6">0.1μm MIN</text>
<text x="188.3" y="134.6">0.38μm MIN</text>
<text x="215.3" y="134.6">0.76μm MIN</text>
<text x="244.5" y="134.6">0.1μm MIN</text>
<text x="270.3" y="134.6">0.38μm MIN</text>
<text x="297.3" y="134.6">0.76μm MIN</text>
<text x="326.5" y="134.6">0.1μm MIN</text>
<text x="352.3" y="134.6">0.38μm MIN</text>
<text x="379.3" y="134.6">0.76μm MIN</text>
<text x="83.8" y="142.8">504449</text>
<text x="110.8" y="142.8">203556</text>
<text x="137.8" y="142.8">203557</text>
<text x="165.8" y="142.8">202396</text>
<text x="192.8" y="142.8">203558</text>
<text x="219.8" y="142.8">203559</text>
<text x="247.8" y="142.8">501940</text>
<text x="274.8" y="142.8">203560</text>
<text x="301.8" y="142.8">203561</text>
<text x="329.8" y="142.8">501953</text>
<text x="356.8" y="142.8">203562</text>
<text x="383.8" y="142.8">203563</text>
<text x="139.5" y="152.8">5013300000-PS 002</text>
<text x="303.5" y="152.8">5019390000-PS 001</text>
<text x="221.5" y="162.7">5013300000-AS 000</text>
<text x="1.1" y="175.4">C</text>
<text x="416.1" y="175.4">C</text>
<text x="153.3" y="183.1">DUAL</text>
<text x="146" y="197.1">INNER LOCK</text>
<text x="151.9" y="209.1">501189</text>
<text x="154.4" y="217.3">SMT</text>
<text x="1.3" y="226.2">B</text>
<text x="107.6" y="223.8">VERTICAL</text>
<text x="185.7" y="223.8">RIGHT ANGLE</text>
<text x="416.3" y="226.2">B</text>
<text x="88.4" y="230.3">GOLD PLATING (THICKNESS)</text>
<text x="170.4" y="230.3">GOLD PLATING (THICKNESS)</text>
<text x="80.6" y="236.8">0.1μm MIN</text>
<text x="106.5" y="236.8">0.38μm MIN</text>
<text x="133.5" y="236.8">0.76μm MIN</text>
<text x="162.6" y="236.8">0.1μm MIN</text>
<text x="188.5" y="236.8">0.38μm MIN</text>
<text x="215.5" y="236.8">0.76μm MIN</text>
<text x="83.9" y="245.1">501190</text>
<text x="110.9" y="245.1">203564</text>
<text x="137.9" y="245.1">203565</text>
<text x="165.9" y="245.1">501571</text>
<text x="192.9" y="245.1">203566</text>
<text x="219.9" y="245.1">203567</text>
<text x="139.6" y="255">5011890000-PS 001</text>
<text x="139.6" y="265.5">5011890000-AS 000</text>
<text x="1.3" y="275.1">A</text>
<text x="21" y="274.6">※製品嵌合図は各&quot;適合嵌合相手&quot;図面参照のこと</text>
<text x="416.3" y="275.1">A</text>
<text x="21" y="279.9">MATING VIEW：REFER TO EACH &quot;MATE WITH&quot; PART DRAWING</text>
<text x="50.8" y="296">9</text>
<text x="96" y="296">8</text>
<text x="141.2" y="296">7</text>
<text x="186.4" y="296">6</text>
<text x="231.6" y="296">5</text>
<text x="276.8" y="296">4</text>
<text x="322" y="296">3</text>
<text x="367.2" y="296">2</text>
<text x="404.4" y="296">1</text>
</g>
<g font-size="3.9">
<text x="274.9" y="252">mm</text>
<text x="287.1" y="252">NTS</text>
</g>
<g font-size="3.5">
<text x="24.5" y="52.8">PACKAGING SPECIFICATION</text>
<text x="32.5" y="48.4">圧着端子 梱包仕様書</text>
<text x="30.9" y="57.2">OF CRIMP TERMINAL</text>
<text x="44.5" y="83">ROW</text>
<text x="47" y="78.5">列</text>
<text x="36.5" y="92.6">適合ハウジング</text>
<text x="29.4" y="97">APPLICABLE HOUSING</text>
<text x="28.2" y="106.8">シリーズ番号 SERIES No.</text>
<text x="38.2" y="122.6">適合嵌合相手</text>
<text x="38.9" y="127">MATE WITH</text>
<text x="28.2" y="142.8">シリーズ番号 SERIES No.</text>
<text x="26.2" y="154.9">PRODUCT SPECIFICATION</text>
<text x="40" y="150.5">製品仕様書</text>
<text x="40" y="160.5">取扱説明書</text>
<text x="23.3" y="164.9">APPLICATION SPECIFICATION</text>
<text x="44.6" y="185.2">ROW</text>
<text x="47.1" y="180.8">列</text>
<text x="36.6" y="194.8">適合ハウジング</text>
<text x="29.5" y="199.3">APPLICABLE HOUSING</text>
<text x="28.3" y="209.1">シリーズ番号 SERIES No.</text>
<text x="38.4" y="224.8">適合嵌合相手</text>
<text x="39" y="229.3">MATE WITH</text>
<text x="28.3" y="245.1">シリーズ番号 SERIES No.</text>
<text x="26.3" y="257.2">PRODUCT SPECIFICATION</text>
<text x="40.1" y="252.7">製品仕様書</text>
<text x="40.1" y="263.2">取扱説明書</text>
<text x="23.4" y="267.6">APPLICATION SPECIFICATION</text>
</g>
<text font-size="3.3" x="320.5" y="290.6">A3-SIZE</text>
<g font-size="3.2">
<text x="391.3" y="281.9">PSD</text>
<text x="400.1" y="281.9">000</text>
<text x="335.6" y="290.6">501193</text>
</g>
<g font-size="2.8">
<text x="158.2" y="19.2">2</text>
<text x="6.4" y="291">DOCUMENT STATUS</text>
<text x="37.4" y="291">P1</text>
<text x="45.2" y="291">RELEASE DATE</text>
<text x="70.1" y="291">2025/02/26</text>
<text x="88.7" y="291">12:40:44</text>
</g>
<g font-size="2.6">
<text x="364.5" y="261.4">PICO-CLASP 1.0 WTB CONN</text>
<text x="361.5" y="264.6">CRIMP TERMINAL GOLD PLATING</text>
<text x="361.8" y="272.9">PRODUCT CUSTOMER DRAWING</text>
<text x="353.1" y="290.4">501193*000</text>
<text x="378.6" y="290.4">GENERAL</text>
<text x="403.3" y="290.4">2 OF 3</text>
</g>
<g font-size="2.5">
<text x="297.1" y="264.3">EC NO: 813817</text>
<text x="297.1" y="267.5">DRWN: HHUSSIN</text>
<text x="336.8" y="267.5">2025/02/25</text>
<text x="297.1" y="270.7">CHK'D:</text>
<text x="297.1" y="273.9">APPR:</text>
<text x="306.1" y="270.7">SAKIYAMA</text>
<text x="306.1" y="273.9">AIDA</text>
<text x="336.8" y="270.7">2025/02/25</text>
<text x="336.8" y="273.9">2025/02/26</text>
<text x="297.1" y="280.3">DRWN: HHUSSIN</text>
<text x="297.2" y="277.1">INITIAL REVISION:</text>
<text x="336.8" y="280.3">2025/02/25</text>
<text x="297.1" y="283.5">APPR:</text>
<text x="306.1" y="283.5">AIDA</text>
<text x="336.8" y="283.5">2025/02/26</text>
</g>
<text font-size="2.2" x="297" y="248">CURRENT REV DESC: NEW RELEASE</text>
<g font-size="1.9">
<text x="271.2" y="244.9">THIS DRAWING CONTAINS INFORMATION THAT IS PROPRIETARY TO MOLEX ELECTRONIC TECHNOLOGIES, LLC AND SHOULD NOT BE USED WITHOUT WRITTEN PERMISSION</text>
<text x="272.2" y="255.6">GENERAL TOLERANCES</text>
<text x="271.2" y="262.1">ANGULAR TOL</text>
<text x="274.5" y="258">(UNLESS SPECIFIED)</text>
<text x="285.8" y="262.1">±</text>
<text x="290" y="262.1">3.0 °</text>
<text x="271.2" y="266.3">4 PLACES</text>
<text x="285.8" y="266.2">±</text>
<text x="290.6" y="266.2">0.2</text>
<text x="271.2" y="270.4">3 PLACES</text>
<text x="271.2" y="274.5">2 PLACES</text>
<text x="285.8" y="270.4">±</text>
<text x="285.8" y="274.5">±</text>
<text x="290.5" y="270.4">0.2</text>
<text x="290.5" y="274.5">0.2</text>
<text x="271.2" y="278.7">1 PLACE</text>
<text x="285.8" y="278.7">±</text>
<text x="290.5" y="278.7">0.2</text>
<text x="271.3" y="282.8">0 PLACES</text>
<text x="273" y="286.4">DRAFT WHERE APPLICABLE</text>
<text x="285.8" y="282.8">±</text>
<text x="290.5" y="282.8">0.2</text>
<text x="275.7" y="291.2">WITHIN DIMENSIONS</text>
<text x="278.1" y="288.8">MUST REMAIN</text>
</g>
<text font-size="1.6" x="407.2" y="276.2">REVISION</text>
<g font-size="1.5">
<text x="271.1" y="247.2">DIMENSION UNITS</text>
<text x="288.3" y="247.2">SCALE</text>
<text x="349.3" y="276.2">DOCUMENT NUMBER</text>
<text x="390.7" y="276.2">DOC TYPE</text>
<text x="399" y="276.2">DOC PART</text>
<text x="297.7" y="285.9">THIRD ANGLE PROJECTION</text>
<text x="323" y="285.9">DRAWING</text>
<text x="338.6" y="285.9">SERIES</text>
<text x="349.3" y="285.8">MATERIAL NUMBER</text>
<text x="371.4" y="285.9">CUSTOMER</text>
<text x="400.7" y="285.9">SHEET NUMBER</text>
</g>
<g font-size="1.1">
<text x="5.2" y="293.5">FORMAT: master-tb-prod-A3</text>
<text x="5.2" y="294.9">REVISION: J1</text>
<text x="5.2" y="296.3">DATE: 2021/05/01</text>
</g>
</svg>
